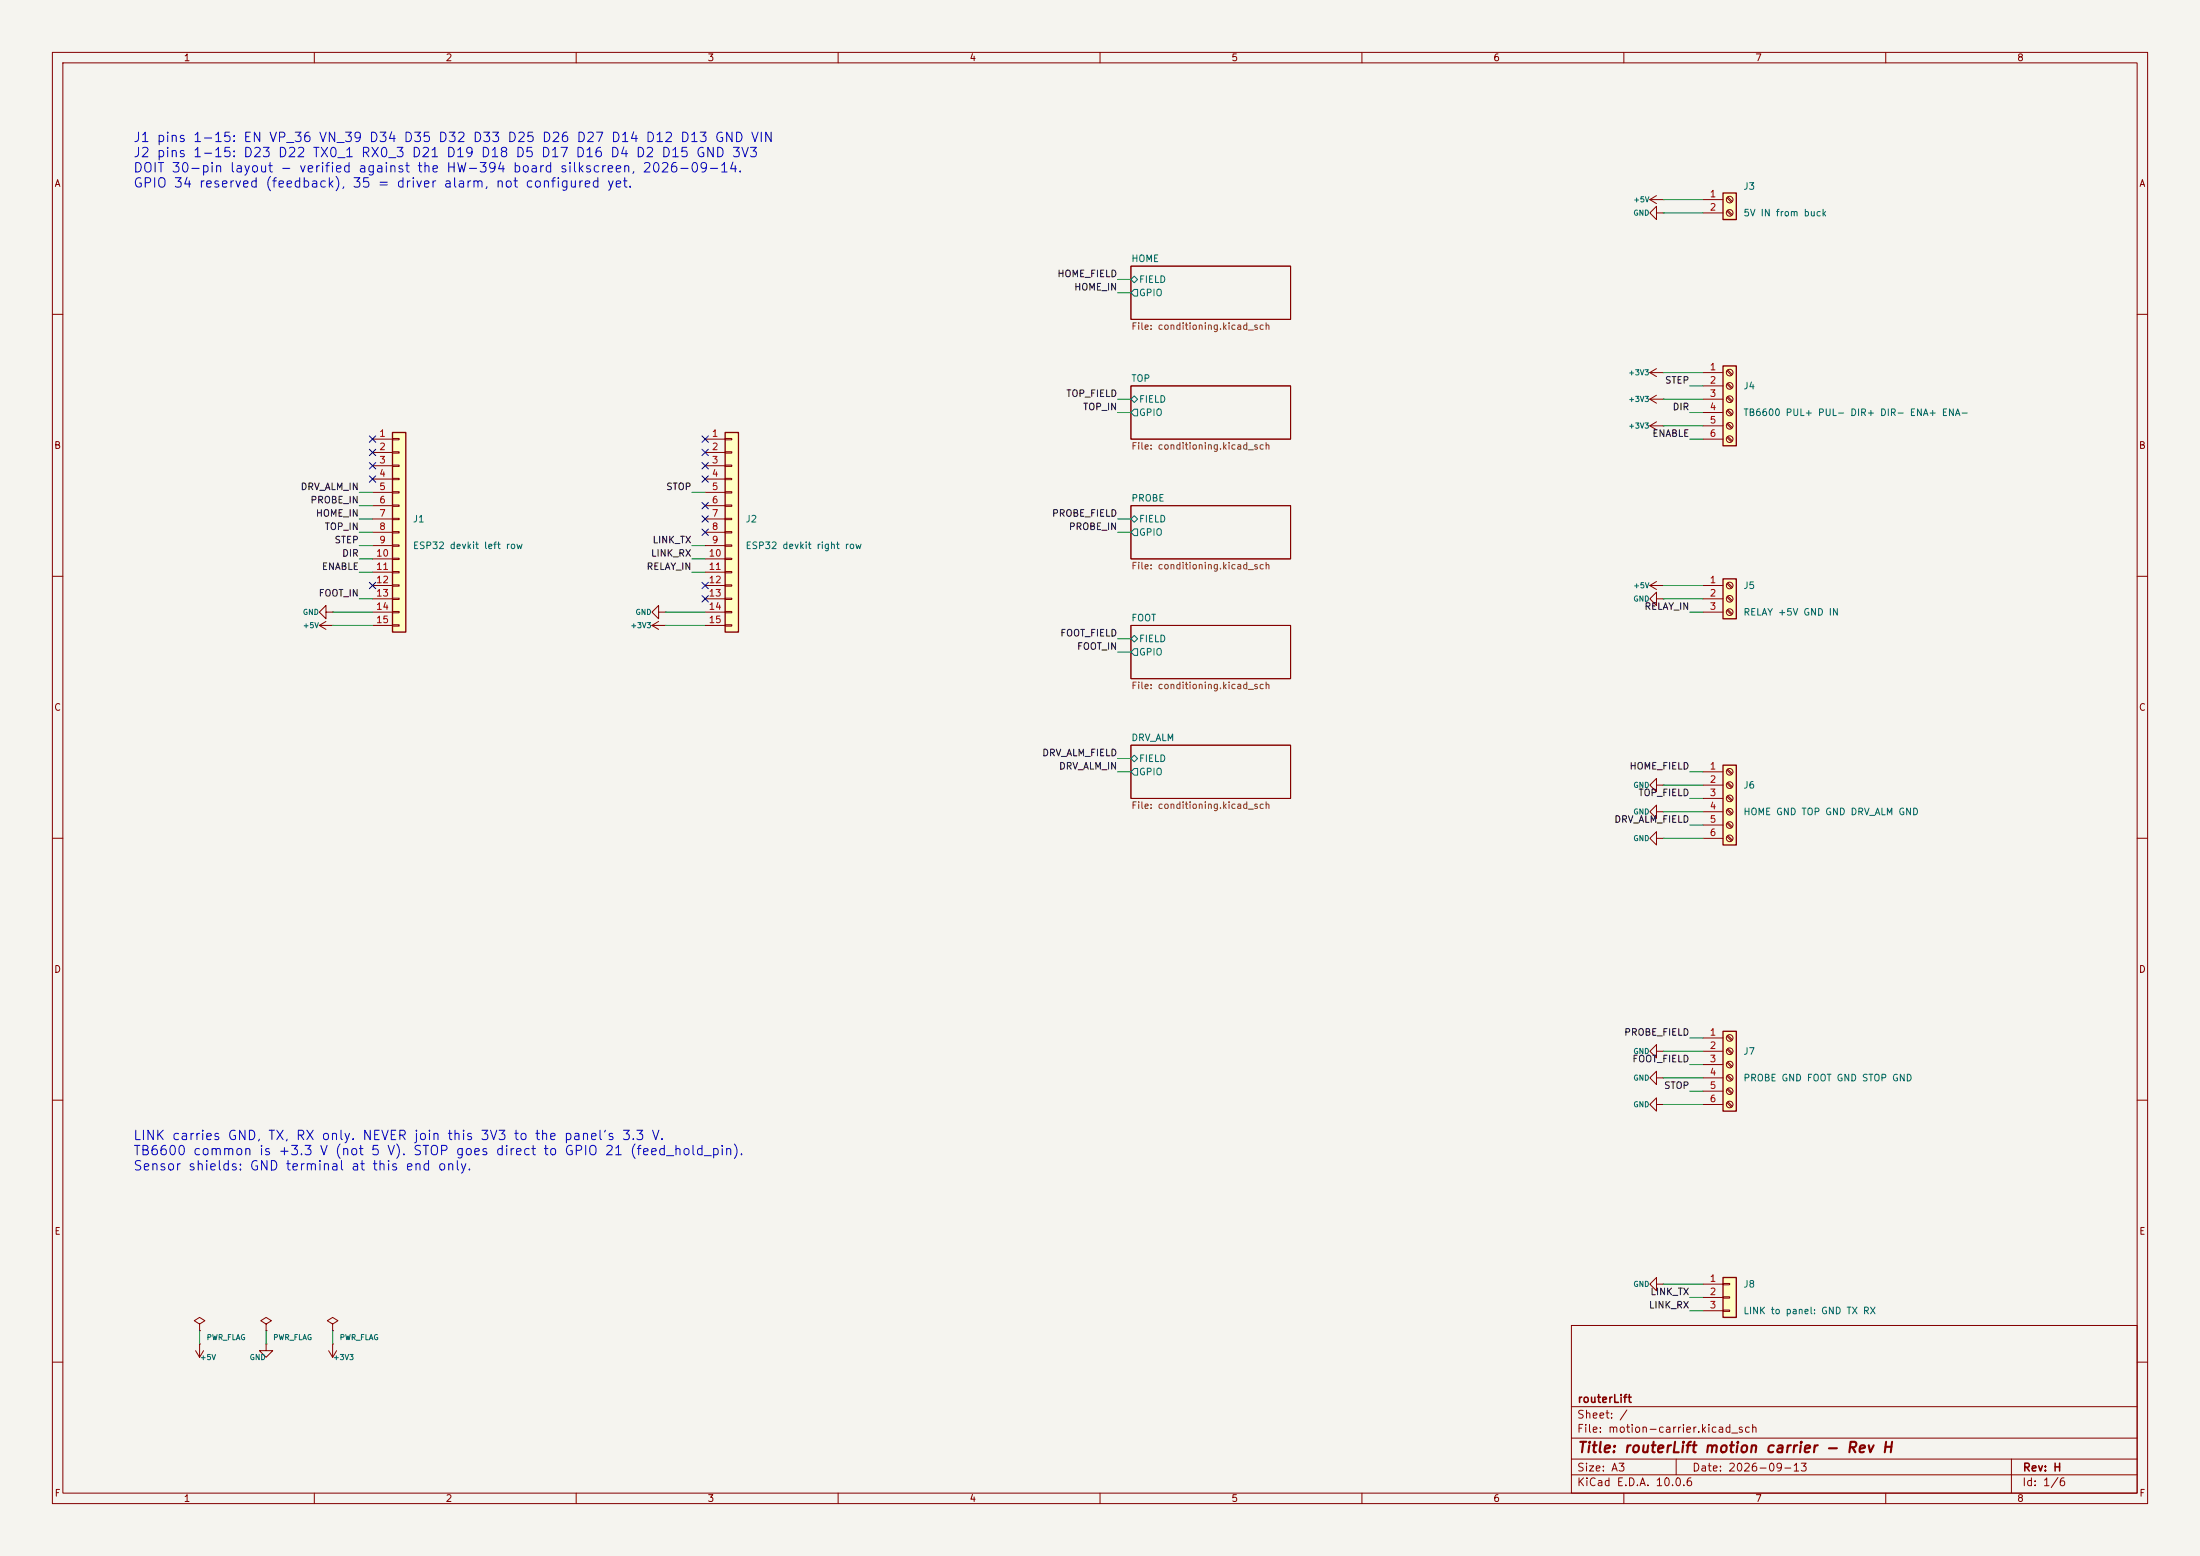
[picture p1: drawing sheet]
<svg xmlns="http://www.w3.org/2000/svg" width="420mm" height="297mm" viewBox="0 0 420 297" stroke-linecap="round" stroke-linejoin="round" font-family="sans-serif">
<path d="M0 0h420v297h-420z" fill="#f5f4ef" stroke="#f5f4ef" stroke-width=".19"/>
<g fill="none" stroke="#840000" stroke-width=".19">
<path d="M10 10h400v277h-400zM12 12h396v273h-396zM60 10v2M110 10v2M160 10v2M210 10v2M260 10v2M310 10v2M360 10v2M215.9 50.8h30.5v10.2h-30.5zM316.2 40.6v-1.2l-1.2 1.2 1.2 1.3v-1.3h1.3M317.5 40.6h.1"/>
<path d="M10 60h2M215.9 73.7h30.5v10.1h-30.5zM408 60h2M215.9 96.5h30.5v10.2h-30.5zM10 110h2M215.9 119.4h30.5v10.1h-30.5zM408 110h2M10 160h2M215.9 142.2h30.5v10.2h-30.5zM408 160h2M10 210h2M408 210h2"/>
<path d="M37.3 257.8l.8 1.3M38.1 256.5h.1M38.1 256.5v2.6M38.9 257.8l-.8 1.3M300 253h108v32h-108zM10 260h2M300 278.5h108M300 274.5h108M300 268.5h108M320 278.5v3M384 278.5v6.5M408 260h2"/>
<path d="M60 285v2M110 285v2M160 285v2M210 285v2M260 285v2M300 281.5h108M310 285v2M360 285v2"/>
</g>
<path d="M215.9 53.3l.6-.6 .7 .6-.7 .7zM216.5 55.2h.7v1.3h-.7l-.6-.6zM215.9 76.2l.6-.6 .7 .6-.7 .6zM216.5 78.1h.7v1.3h-.7l-.6-.7zM215.9 99.1l.6-.7 .7 .7-.7 .6zM216.5 101h.7v1.2h-.7l-.6-.6zM215.9 121.9l.6-.6 .7 .6-.7 .7zM216.5 123.8h.7v1.3h-.7l-.6-.6zM215.9 144.8l.6-.7 .7 .7-.7 .6zM216.5 146.7h.7v1.3h-.7l-.6-.7z" fill="none" stroke="#006464" stroke-width=".19"/>
<path d="M328.9 146.1h2.6v15.2h-2.6z" fill="#ffffc2"/>
<path d="M328.9 146.1h2.6v15.2h-2.6z" fill="none" stroke="#840000" stroke-width=".25"/>
<g fill="none" stroke="#840000" stroke-width=".19">
<path d="M325.1 147.3h3.8M325.1 149.9h3.8M325.1 152.4h3.8M325.1 154.9h3.8M325.1 157.5h3.8M329.7 147l.8 .8M329.7 149.5l.8 .9M329.7 152.1l.8 .8M329.7 154.6l.8 .8M329.7 157.1l.8 .9M329.7 159.7l.8 .8M329.8 146.8l.9 .9"/>
<path d="M329.8 149.4l.9 .8M329.8 151.9l.9 .8M329.8 154.4l.9 .9M329.8 157l.9 .8M329.8 159.5l.9 .9M325.1 160h3.8"/>
<circle cx="330.2" cy="152.4" r=".63"/>
<circle cx="330.2" cy="149.9" r=".63"/>
<circle cx="330.2" cy="154.9" r=".63"/>
<circle cx="330.2" cy="157.5" r=".63"/>
<circle cx="330.2" cy="147.3" r=".63"/>
<circle cx="330.2" cy="160" r=".63"/>
</g>
<path d="M138.4 82.6h2.6v38.1h-2.6z" fill="#ffffc2"/>
<path d="M138.4 82.6h2.6v38.1h-2.6z" fill="none" stroke="#840000" stroke-width=".25"/>
<g fill="none" stroke="#840000" stroke-width=".19">
<path d="M315 76.2l1.2 .8M315 76.2h2.5M316.2 75.4l-1.2 .8M317.5 76.2h.1M134.6 83.8h3.8M134.6 86.4h3.8M134.6 88.9h3.8M134.6 91.4h3.8M134.6 94h3.8M134.6 96.5h3.8M134.6 99.1h3.8M138.4 83.7h1.3v.2h-1.3z"/>
<path d="M138.4 86.2h1.3v.3h-1.3zM138.4 88.8h1.3v.2h-1.3zM138.4 91.3h1.3v.3h-1.3zM138.4 93.9h1.3v.2h-1.3zM138.4 96.4h1.3v.2h-1.3zM138.4 98.9h1.3v.3h-1.3zM134.6 101.6h3.8M134.6 104.1h3.8M134.6 106.7h3.8M134.6 109.2h3.8M134.6 111.8h3.8M134.6 114.3h3.8"/>
<path d="M134.6 116.8h3.8M134.6 119.4h3.8M138.4 101.5h1.3v.2h-1.3zM138.4 104h1.3v.3h-1.3zM138.4 106.6h1.3v.2h-1.3zM138.4 109.1h1.3v.2h-1.3zM138.4 111.6h1.3v.3h-1.3zM138.4 114.2h1.3v.2h-1.3zM138.4 116.7h1.3v.3h-1.3zM138.4 119.3h1.3v.2h-1.3zM316.2 245.1v-1.3l-1.2 1.3 1.2 1.3v-1.3h1.3M317.5 245.1h.1"/>
</g>
<path d="M328.9 243.8h2.6v7.7h-2.6z" fill="#ffffc2"/>
<path d="M328.9 243.8h2.6v7.7h-2.6z" fill="none" stroke="#840000" stroke-width=".25"/>
<path d="M125.7 116.8v-1.2l-1.2 1.2 1.2 1.3v-1.3h1.3M127 116.8h.1M316.2 114.3v-1.3l-1.2 1.3 1.2 1.3v-1.3h1.3M317.5 114.3h.1M325.1 245.1h3.8M325.1 247.6h3.8M325.1 250.2h3.8M328.9 245h1.3v.2h-1.3zM328.9 247.5h1.3v.3h-1.3zM328.9 250.1h1.3v.2h-1.3z" fill="none" stroke="#840000" stroke-width=".19"/>
<path d="M74.9 82.6h2.6v38.1h-2.6z" fill="#ffffc2"/>
<path d="M74.9 82.6h2.6v38.1h-2.6z" fill="none" stroke="#840000" stroke-width=".25"/>
<g fill="none" stroke="#840000" stroke-width=".19">
<path d="M71.1 83.8h3.8M71.1 86.4h3.8M71.1 88.9h3.8M71.1 91.4h3.8M71.1 94h3.8M71.1 96.5h3.8M71.1 99.1h3.8M74.9 83.7h1.3v.2h-1.3zM74.9 86.2h1.3v.3h-1.3zM74.9 88.8h1.3v.2h-1.3zM74.9 91.3h1.3v.3h-1.3zM74.9 93.9h1.3v.2h-1.3z"/>
<path d="M74.9 96.4h1.3v.2h-1.3zM74.9 98.9h1.3v.3h-1.3zM71.1 101.6h3.8M71.1 104.1h3.8M71.1 106.7h3.8M71.1 109.2h3.8M71.1 111.8h3.8M71.1 114.3h3.8M71.1 116.8h3.8M71.1 119.4h3.8M74.9 101.5h1.3v.2h-1.3zM74.9 104h1.3v.3h-1.3z"/>
<path d="M74.9 106.6h1.3v.2h-1.3zM74.9 109.1h1.3v.2h-1.3zM74.9 111.6h1.3v.3h-1.3zM74.9 114.2h1.3v.2h-1.3zM74.9 116.7h1.3v.3h-1.3zM74.9 119.3h1.3v.2h-1.3zM124.5 119.4h2.5M124.5 119.4l1.2 .7M125.7 118.6l-1.2 .8M127 119.4h.1M315 111.8h2.5M315 111.8l1.2 .7"/>
<path d="M316.2 111l-1.2 .8M317.5 111.8h.1M316.2 210.8v-1.2l-1.2 1.2 1.2 1.3v-1.3h1.3M317.5 210.8h.1"/>
</g>
<path d="M328.9 110.5h2.6v7.6h-2.6z" fill="#ffffc2"/>
<path d="M328.9 110.5h2.6v7.6h-2.6z" fill="none" stroke="#840000" stroke-width=".25"/>
<g fill="none" stroke="#840000" stroke-width=".19">
<path d="M325.1 111.8h3.8M325.1 114.3h3.8M325.1 116.8h3.8M329.7 111.4l.8 .9M329.7 114l.8 .8M329.7 116.5l.8 .8M329.8 111.3l.9 .8M329.8 113.8l.9 .8M329.8 116.3l.9 .9M316.2 205.7v-1.2l-1.2 1.2 1.2 1.3v-1.3h1.3M316.2 200.7v-1.3l-1.2 1.3 1.2 1.2v-1.2h1.3M317.5 205.7h.1"/>
<path d="M317.5 200.7h.1"/>
<circle cx="330.2" cy="111.8" r=".63"/>
<circle cx="330.2" cy="116.8" r=".63"/>
<circle cx="330.2" cy="114.3" r=".63"/>
</g>
<path d="M328.9 36.8h2.6v5.1h-2.6z" fill="#ffffc2"/>
<path d="M328.9 36.8h2.6v5.1h-2.6z" fill="none" stroke="#840000" stroke-width=".25"/>
<g fill="none" stroke="#840000" stroke-width=".19">
<path d="M325.1 38.1h3.8M329.7 37.8l.8 .8M329.8 37.6l.9 .8M325.1 40.6h3.8M329.7 40.3l.8 .8M329.8 40.1l.9 .9M61 119.4l1.2 .7M61 119.4h2.5M62.2 116.8v-1.2l-1.2 1.2 1.2 1.3v-1.3h1.3M62.2 118.6l-1.2 .8M63.5 116.8h.1M63.5 119.4h.1"/>
<circle cx="330.2" cy="38.1" r=".63"/>
<circle cx="330.2" cy="40.6" r=".63"/>
</g>
<path d="M328.9 69.9h2.6v15.2h-2.6z" fill="#ffffc2"/>
<path d="M328.9 69.9h2.6v15.2h-2.6z" fill="none" stroke="#840000" stroke-width=".25"/>
<g fill="none" stroke="#840000" stroke-width=".19">
<path d="M315 38.1l1.2 .8M315 38.1h2.5M316.2 37.3l-1.2 .8M317.5 38.1h.1M315 71.1h2.5M315 71.1l1.2 .8M316.2 70.4l-1.2 .7M317.5 71.1h.1M325.1 71.1h3.8M325.1 73.7h3.8M325.1 76.2h3.8M325.1 78.7h3.8"/>
<path d="M329.7 70.8l.8 .8M329.7 73.3l.8 .9M329.7 75.9l.8 .8M329.7 78.4l.8 .8M329.8 70.6l.9 .9M329.8 73.2l.9 .8M329.8 75.7l.9 .8M329.8 78.2l.9 .9M315 81.3h2.5M315 81.3l1.2 .7M316.2 80.5l-1.2 .8M317.5 81.3h.1"/>
<path d="M325.1 81.3h3.8M325.1 83.8h3.8M329.7 80.9l.8 .9M329.7 83.5l.8 .8M329.8 80.8l.9 .8M329.8 83.3l.9 .9M316.2 149.9v-1.3l-1.2 1.3 1.2 1.2v-1.2h1.3M316.2 154.9v-1.2l-1.2 1.2 1.2 1.3v-1.3h1.3M317.5 149.9h.1M317.5 154.9h.1M316.2 160v-1.2l-1.2 1.2 1.2 1.3v-1.3h1.3M317.5 160h.1"/>
<path d="M38.1 252.7l1-.6-1-.6-1 .6 1 .6v1.3M38.1 254h.1M50.8 252.7l1-.6-1-.6-1 .6 1 .6v1.3M50.8 254h.1M50.8 256.5v1.3h1.3l-1.3 1.3-1.3-1.3h1.3M50.8 256.5h.1M62.7 257.8l.8 1.3M63.5 252.7l1-.6-1-.6-1 .6 1 .6v1.3M63.5 254h.1M63.5 256.5h.1M63.5 256.5v2.6M64.3 257.8l-.8 1.3"/>
<circle cx="330.2" cy="71.1" r=".63"/>
<circle cx="330.2" cy="73.7" r=".63"/>
<circle cx="330.2" cy="76.2" r=".63"/>
<circle cx="330.2" cy="78.7" r=".63"/>
<circle cx="330.2" cy="83.8" r=".63"/>
<circle cx="330.2" cy="81.3" r=".63"/>
</g>
<path d="M328.9 196.9h2.6v15.2h-2.6z" fill="#ffffc2"/>
<path d="M328.9 196.9h2.6v15.2h-2.6z" fill="none" stroke="#840000" stroke-width=".25"/>
<g fill="none" stroke="#840000" stroke-width=".19">
<path d="M325.1 198.1h3.8M329.7 197.8l.8 .8M329.8 197.6l.9 .9M325.1 200.7h3.8M325.1 203.2h3.8M325.1 205.7h3.8M325.1 208.3h3.8M325.1 210.8h3.8M329.7 200.3l.8 .9M329.7 202.9l.8 .8M329.7 205.4l.8 .8M329.7 207.9l.8 .9"/>
<path d="M329.7 210.5l.8 .8M329.8 200.2l.9 .8M329.8 202.7l.9 .8M329.8 205.2l.9 .9M329.8 207.8l.9 .8M329.8 210.3l.9 .9"/>
<circle cx="330.2" cy="198.1" r=".63"/>
<circle cx="330.2" cy="208.3" r=".63"/>
<circle cx="330.2" cy="210.8" r=".63"/>
<circle cx="330.2" cy="203.2" r=".63"/>
<circle cx="330.2" cy="200.7" r=".63"/>
<circle cx="330.2" cy="205.7" r=".63"/>
</g>
<g fill="none" stroke="#009600" stroke-width=".19">
<path d="M317.5 38.1h7.6M213.4 53.3h2.5M213.4 55.9h2.5M317.5 40.6h7.6M213.4 76.2h2.5M213.4 78.7h2.5M317.5 71.1h7.6M317.5 76.2h7.6M322.6 73.7h2.5M322.6 78.7h2.5M68.6 94h2.5M68.6 96.5h2.5"/>
<path d="M68.6 99.1h2.5M132.1 94h2.5M213.4 99.1h2.5M317.5 81.3h7.6M322.6 83.8h2.5M63.5 116.8h7.6M63.5 119.4h7.6M68.6 104.1h2.5M68.6 101.6h2.5M68.6 114.3h2.5M68.6 109.2h2.5M68.6 106.7h2.5"/>
<path d="M127 116.8h7.6M127 119.4h7.6M132.1 104.1h2.5M132.1 109.2h2.5M132.1 106.7h2.5M213.4 101.6h2.5M317.5 114.3h7.6M317.5 111.8h7.6M322.6 116.8h2.5M213.4 121.9h2.5M213.4 124.5h2.5M213.4 144.8h2.5"/>
<path d="M213.4 147.3h2.5M317.5 154.9h7.6M317.5 149.9h7.6M322.6 157.5h2.5M322.6 152.4h2.5M322.6 147.3h2.5M317.5 160h7.6M322.6 198.1h2.5M317.5 205.7h7.6M317.5 210.8h7.6M317.5 200.7h7.6M322.6 203.2h2.5"/>
<path d="M322.6 208.3h2.5M38.1 254v2.5M50.8 254v2.5M63.5 254v2.5M317.5 245.1h7.6M322.6 250.2h2.5M322.6 247.6h2.5"/>
</g>
<g fill="none" stroke="#000084" stroke-width=".19">
<path d="M70.5 90.8l1.2 1.2M70.5 88.3l1.2 1.2M70.5 85.8l1.2 1.2M70.5 83.2l1.2 1.2M71.7 90.8l-1.2 1.2M71.7 88.3l-1.2 1.2M71.7 85.8l-1.2 1.2M71.7 83.2l-1.2 1.2M134 98.5l1.2 1.2M134 95.9l1.2 1.2M134 90.8l1.2 1.2M134 88.3l1.2 1.2"/>
<path d="M134 85.8l1.2 1.2M134 83.2l1.2 1.2M135.2 98.5l-1.2 1.2M135.2 95.9l-1.2 1.2M135.2 90.8l-1.2 1.2M135.2 88.3l-1.2 1.2M135.2 85.8l-1.2 1.2M135.2 83.2l-1.2 1.2M70.5 111.2l1.2 1.2M71.7 111.2l-1.2 1.2M134 101l1.2 1.2M134 113.7l1.2 1.2"/>
<path d="M134 111.2l1.2 1.2M135.2 101l-1.2 1.2M135.2 113.7l-1.2 1.2M135.2 111.2l-1.2 1.2"/>
</g>
<text font-size="2" fill="#840000" x="301" y="277.8">Title: routerLift motion carrier - Rev H</text>
<g font-size="1.8" fill="#0000c2">
<text x="25.3" y="27.6">J1 pins 1-15: EN VP_36 VN_39 D34 D35 D32 D33 D25 D26 D27 D14 D12 D13 GND VIN</text>
<text x="25.3" y="30.5">J2 pins 1-15: D23 D22 TX0_1 RX0_3 D21 D19 D18 D5 D17 D16 D4 D2 D15 GND 3V3</text>
<text x="25.3" y="33.4">DOIT 30-pin layout - verified against the HW-394 board silkscreen, 2026-09-14.</text>
<text x="25.3" y="36.3">GPIO 34 reserved (feedback), 35 = driver alarm, not configured yet.</text>
<text x="25.3" y="218.1">LINK carries GND, TX, RX only. NEVER join this 3V3 to the panel's 3.3 V.</text>
<text x="25.3" y="221">TB6600 common is +3.3 V (not 5 V). STOP goes direct to GPIO 21 (feed_hold_pin).</text>
<text x="25.3" y="223.9">Sensor shields: GND terminal at this end only.</text>
</g>
<g font-size="1.5" fill="#840000">
<text x="301" y="268.1">routerLift</text>
<text x="300.9" y="273.8">File: motion-carrier.kicad_sch</text>
<text x="300.9" y="271.1">Sheet: /</text>
<text x="300.9" y="281.2">Size: A3</text>
<text x="322.9" y="281.2">Date: 2026-09-13</text>
<text x="386" y="281.2">Rev: H</text>
<text x="300.9" y="284">KiCad E.D.A. 10.0.6</text>
<text x="385.9" y="284">Id: 1/6</text>
</g>
<g font-size="1.3" fill="#840000">
<text x="35" y="12">1</text>
<text x="85" y="12">2</text>
<text x="135" y="12">3</text>
<text x="185" y="12">4</text>
<text x="235" y="12">5</text>
<text x="285" y="12">6</text>
<text x="335" y="12">7</text>
<text x="385" y="12">8</text>
<text x="10.3" y="36">A</text>
<text x="408.3" y="36">A</text>
<text x="10.2" y="86">B</text>
<text x="408.2" y="86">B</text>
<text x="10.2" y="136">C</text>
<text x="408.2" y="136">C</text>
<text x="10.2" y="186">D</text>
<text x="408.2" y="186">D</text>
<text x="10.3" y="236">E</text>
<text x="408.3" y="236">E</text>
<text x="10.3" y="286">F</text>
<text x="35" y="287">1</text>
<text x="85" y="287">2</text>
<text x="135" y="287">3</text>
<text x="185" y="287">4</text>
<text x="235" y="287">5</text>
<text x="285" y="287">6</text>
<text x="335" y="287">7</text>
<text x="385" y="287">8</text>
<text x="408.3" y="286">F</text>
</g>
<g font-size="1.3" fill="#a90000">
<text x="326.3" y="38">1</text>
<text x="326.3" y="40.5">2</text>
<text x="326.3" y="71">1</text>
<text x="326.3" y="73.5">2</text>
<text x="326.3" y="76.1">3</text>
<text x="72.3" y="83.7">1</text>
<text x="135.8" y="83.7">1</text>
<text x="326.3" y="78.6">4</text>
<text x="326.3" y="81.1">5</text>
<text x="326.3" y="83.7">6</text>
<text x="72.3" y="86.2">2</text>
<text x="72.3" y="88.8">3</text>
<text x="135.8" y="86.2">2</text>
<text x="135.8" y="88.8">3</text>
<text x="72.3" y="91.3">4</text>
<text x="72.3" y="93.8">5</text>
<text x="135.8" y="91.3">4</text>
<text x="135.8" y="93.8">5</text>
<text x="72.3" y="96.4">6</text>
<text x="72.3" y="98.9">7</text>
<text x="72.3" y="101.5">8</text>
<text x="135.8" y="96.4">6</text>
<text x="135.8" y="98.9">7</text>
<text x="135.8" y="101.5">8</text>
<text x="71.7" y="106.5">10</text>
<text x="72.3" y="104">9</text>
<text x="135.2" y="106.5">10</text>
<text x="135.8" y="104">9</text>
<text x="71.7" y="109.1">11</text>
<text x="71.7" y="111.6">12</text>
<text x="135.2" y="109.1">11</text>
<text x="135.2" y="111.6">12</text>
<text x="326.3" y="111.6">1</text>
<text x="71.7" y="114.2">13</text>
<text x="71.7" y="116.7">14</text>
<text x="71.7" y="119.2">15</text>
<text x="135.2" y="114.2">13</text>
<text x="135.2" y="116.7">14</text>
<text x="135.2" y="119.2">15</text>
<text x="326.3" y="114.2">2</text>
<text x="326.3" y="116.7">3</text>
<text x="326.3" y="147.2">1</text>
<text x="326.3" y="149.7">2</text>
<text x="326.3" y="152.3">3</text>
<text x="326.3" y="154.8">4</text>
<text x="326.3" y="157.3">5</text>
<text x="326.3" y="159.9">6</text>
<text x="326.3" y="198">1</text>
<text x="326.3" y="200.5">2</text>
<text x="326.3" y="203.1">3</text>
<text x="326.3" y="205.6">4</text>
<text x="326.3" y="208.1">5</text>
<text x="326.3" y="210.7">6</text>
<text x="326.3" y="245">1</text>
<text x="326.3" y="247.5">2</text>
<text x="326.3" y="250.1">3</text>
</g>
<g font-size="1.3" fill="#006464">
<text x="332.7" y="36.5">J3</text>
<text x="332.7" y="41.6">5V IN from buck</text>
<text x="215.9" y="50.3">HOME</text>
<text x="217.3" y="54.3">FIELD</text>
<text x="217.3" y="56.8">GPIO</text>
<text x="215.9" y="73.2">TOP</text>
<text x="217.3" y="77.2">FIELD</text>
<text x="332.7" y="74.6">J4</text>
<text x="217.3" y="79.7">GPIO</text>
<text x="332.7" y="79.7">TB6600 PUL+ PUL- DIR+ DIR- ENA+ ENA-</text>
<text x="78.7" y="100">J1</text>
<text x="142.2" y="100">J2</text>
<text x="215.9" y="96">PROBE</text>
<text x="217.3" y="100">FIELD</text>
<text x="78.7" y="105.1">ESP32 devkit left row</text>
<text x="142.2" y="105.1">ESP32 devkit right row</text>
<text x="217.3" y="102.6">GPIO</text>
<text x="332.7" y="112.7">J5</text>
<text x="215.9" y="118.9">FOOT</text>
<text x="332.7" y="117.8">RELAY +5V GND IN</text>
<text x="217.3" y="122.9">FIELD</text>
<text x="217.3" y="125.4">GPIO</text>
<text x="215.9" y="141.8">DRV_ALM</text>
<text x="217.3" y="145.7">FIELD</text>
<text x="217.3" y="148.3">GPIO</text>
<text x="332.7" y="150.8">J6</text>
<text x="332.7" y="155.9">HOME GND TOP GND DRV_ALM GND</text>
<text x="332.7" y="201.6">J7</text>
<text x="332.7" y="206.7">PROBE GND FOOT GND STOP GND</text>
<text x="332.7" y="246.1">J8</text>
<text x="332.7" y="251.2">LINK to panel: GND TX RX</text>
</g>
<g font-size="1.3" fill="#0f0f0f">
<text x="201.8" y="53.2">HOME_FIELD</text>
<text x="205" y="55.8">HOME_IN</text>
<text x="203.5" y="76.1">TOP_FIELD</text>
<text x="317.8" y="73.5">STEP</text>
<text x="206.7" y="78.6">TOP_IN</text>
<text x="315.3" y="83.7">ENABLE</text>
<text x="319.2" y="78.6">DIR</text>
<text x="57.3" y="93.9">DRV_ALM_IN</text>
<text x="127.1" y="93.9">STOP</text>
<text x="59.2" y="96.4">PROBE_IN</text>
<text x="60.2" y="98.9">HOME_IN</text>
<text x="61.9" y="101.5">TOP_IN</text>
<text x="200.7" y="98.9">PROBE_FIELD</text>
<text x="203.9" y="101.5">PROBE_IN</text>
<text x="63.8" y="104">STEP</text>
<text x="65.2" y="106.6">DIR</text>
<text x="124.2" y="106.6">LINK_RX</text>
<text x="124.5" y="104">LINK_TX</text>
<text x="61.3" y="109.1">ENABLE</text>
<text x="123.3" y="109.1">RELAY_IN</text>
<text x="60.7" y="114.2">FOOT_IN</text>
<text x="313.8" y="116.7">RELAY_IN</text>
<text x="202.3" y="121.8">FOOT_FIELD</text>
<text x="205.5" y="124.3">FOOT_IN</text>
<text x="198.9" y="144.7">DRV_ALM_FIELD</text>
<text x="202.1" y="147.2">DRV_ALM_IN</text>
<text x="311" y="147.2">HOME_FIELD</text>
<text x="312.7" y="152.3">TOP_FIELD</text>
<text x="308.1" y="157.4">DRV_ALM_FIELD</text>
<text x="310" y="198">PROBE_FIELD</text>
<text x="311.5" y="203.1">FOOT_FIELD</text>
<text x="317.6" y="208.2">STOP</text>
<text x="314.7" y="250.1">LINK_RX</text>
<text x="315" y="247.5">LINK_TX</text>
</g>
<g font-size="1.3" fill="#725600">
<text x="215.9" y="63.3">File: conditioning.kicad_sch</text>
<text x="215.9" y="86.1">File: conditioning.kicad_sch</text>
<text x="215.9" y="109">File: conditioning.kicad_sch</text>
<text x="215.9" y="131.8">File: conditioning.kicad_sch</text>
<text x="215.9" y="154.7">File: conditioning.kicad_sch</text>
</g>
<g font-size="1" fill="#006464">
<text x="311.7" y="41.4">GND</text>
<text x="311.7" y="38.9">+5V</text>
<text x="310.8" y="71.9">+3V3</text>
<text x="310.8" y="77">+3V3</text>
<text x="310.8" y="82">+3V3</text>
<text x="311.7" y="112.5">+5V</text>
<text x="57.7" y="117.6">GND</text>
<text x="121.2" y="117.6">GND</text>
<text x="311.7" y="115.1">GND</text>
<text x="57.7" y="120.1">+5V</text>
<text x="120.3" y="120.1">+3V3</text>
<text x="311.7" y="150.6">GND</text>
<text x="311.7" y="155.7">GND</text>
<text x="311.7" y="160.8">GND</text>
<text x="311.7" y="201.4">GND</text>
<text x="311.7" y="206.5">GND</text>
<text x="311.7" y="211.6">GND</text>
<text x="311.7" y="245.9">GND</text>
<text x="39.4" y="256">PWR_FLAG</text>
<text x="52.1" y="256">PWR_FLAG</text>
<text x="64.8" y="256">PWR_FLAG</text>
<text x="38.1" y="259.8">+5V</text>
<text x="47.6" y="259.8">GND</text>
<text x="63.5" y="259.8">+3V3</text>
</g>
</svg>
